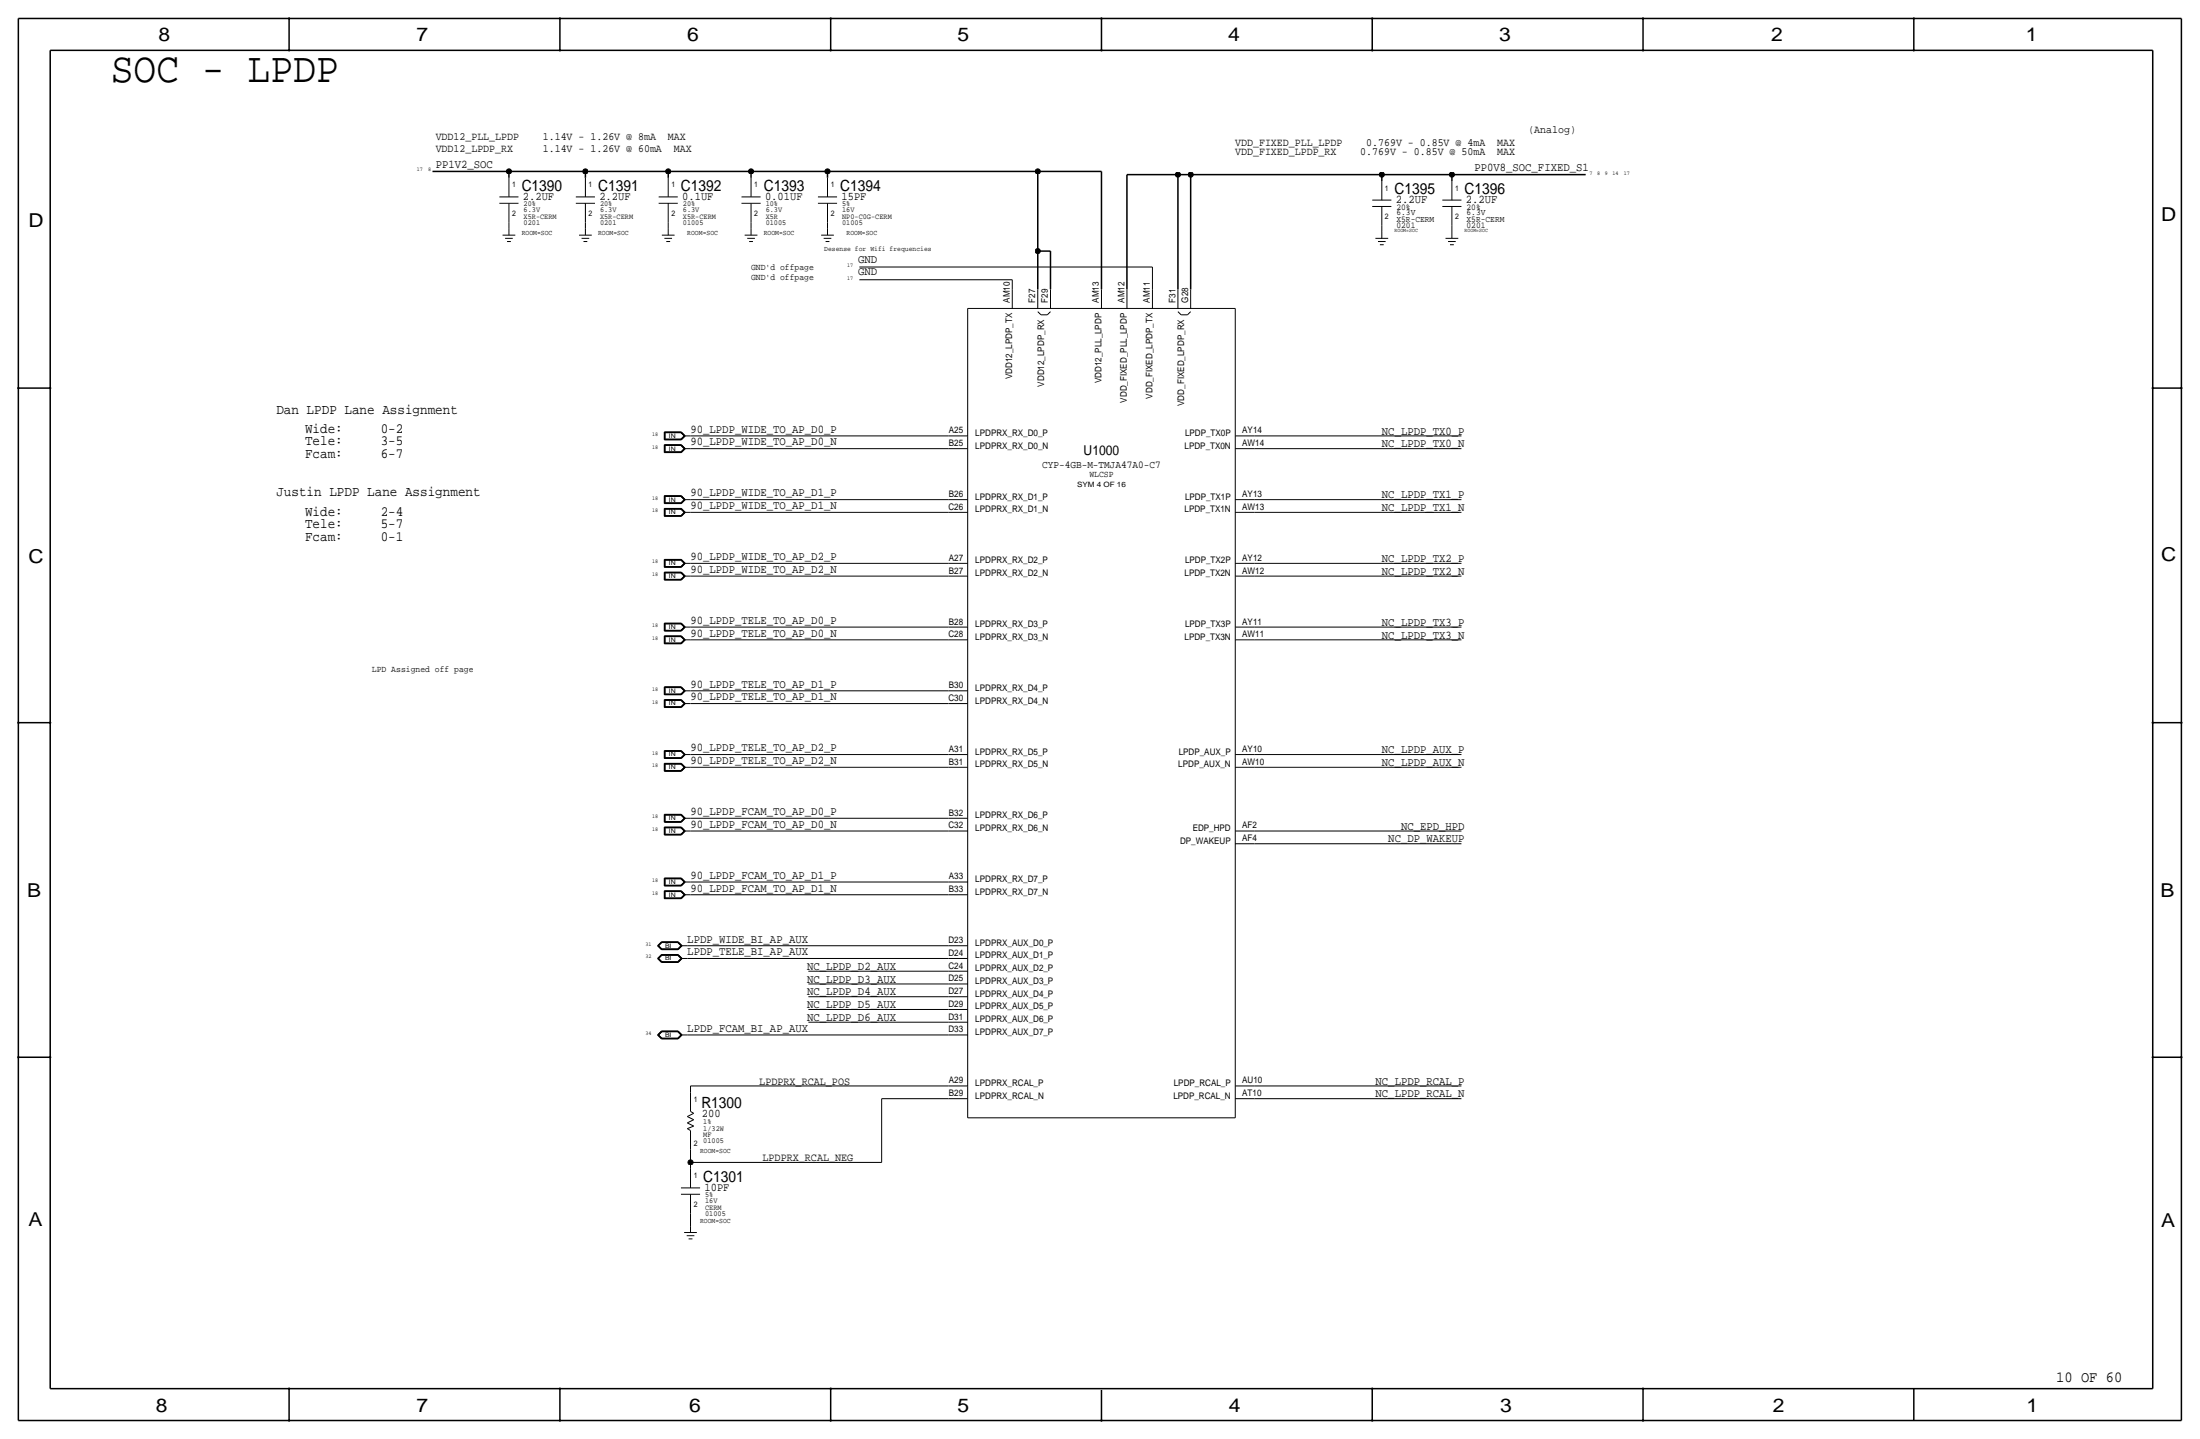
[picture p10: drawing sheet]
<svg xmlns="http://www.w3.org/2000/svg" width="877mm" height="574mm" viewBox="0 0 877 574" stroke-linecap="round" stroke-linejoin="round" font-family="sans-serif">
<g fill="none" stroke="#000" stroke-width=".4">
<path d="M199.1 78.5h7.6zM202.9 70.9v7.6zM229.6 78.5h7.6zM233.4 70.9v7.6zM262.6 78.5h7.6zM266.4 70.9v7.6zM295.6 78.5h7.6zM299.4 70.9v7.6zM326.1 78.5h7.6zM329.9 70.9v7.6zM547.1 79.8h7.6zM550.9 72.1v7.7z"/>
<path d="M575 79.8h7.6zM578.8 72.1v7.7zM199.1 81h7.6zM200.4 93.7h5zM201.4 95h3zM202.1 96.3h1.6zM202.9 88.6v2.6zM202.9 91.2v2.5zM202.9 81v7.6zM229.6 81h7.6zM230.8 93.7h5.1zM231.9 95h3z"/>
<path d="M232.6 96.3h1.5zM233.4 88.6v2.6zM233.4 91.2v2.5zM233.4 81v7.6zM262.6 81h7.6zM263.9 93.7h5zM264.9 95h3zM265.6 96.3h1.6zM266.4 88.6v2.6zM266.4 91.2v2.5zM266.4 81v7.6zM295.6 81h7.6z"/>
<path d="M296.9 93.7h5.1zM297.9 95h3zM298.7 96.3h1.5zM299.4 88.6v2.6zM299.4 91.2v2.5zM299.4 81v7.6zM326.1 81h7.6zM327.4 93.7h5zM328.4 95h3zM329.1 96.3h1.6zM329.9 88.6v2.6zM329.9 91.2v2.5z"/>
<path d="M329.9 81v7.6zM547.1 82.3h7.6zM548.3 95h5.1zM549.4 96.3h3zM550.1 97.5h1.5zM550.9 89.9v2.6zM550.9 92.5v2.5zM550.9 82.3v7.6zM575 82.3h7.6zM576.3 95h5.1zM577.3 96.3h3zM578.1 97.5h1.5z"/>
<path d="M578.8 89.9v2.6zM578.8 92.5v2.5zM578.8 82.3v7.6zM342.6 111.5h61zM342.6 106.4h116.8zM403.6 111.5v3.8zM403.6 115.3v7.6zM413.7 115.3v7.6zM418.8 115.3v7.6zM439.1 115.3v7.6zM449.3 115.3v7.6zM459.4 106.4v8.9z"/>
<path d="M459.4 115.3v7.6zM469.6 115.3v7.6zM474.7 115.3v7.6zM385.8 122.9h106.7zM385.8 122.9v322.6zM413.7 124.2l1.3 1.3zM415 125.5h2.5zM417.5 125.5l1.3-1.3zM469.6 124.2l1.3 1.3zM470.9 125.5h2.5zM474.7 124.2l-1.3 1.3zM492.5 122.9v322.6z"/>
<path d="M264.8 177.2v3.2zM264.8 172.2v3.1zM264.8 175.3h6.8zM264.8 177.2h6.8zM264.8 172.2h6.8zM264.9 177.3h6.7zM264.9 172.3h6.7zM264.9 177.3v3zM264.9 172.3v2.9zM264.9 175.2h6.7zM265 177.4v2.8zM265 172.4v2.7z"/>
<path d="M265 175.1h6.5zM265 177.4h6.5zM265 172.4h6.5zM265.1 177.5h6.4zM265.1 177.5v2.6zM265.1 172.5h6.4zM265.1 172.5v2.5zM265.1 175h6.4zM271.5 177.5l1.2 1.3zM271.5 172.5l1.2 1.2zM271.5 175.1l1.4-1.4zM271.5 177.4l1.4 1.4z"/>
<path d="M271.5 172.4l1.4 1.3zM271.6 175.2l1.4-1.5zM271.6 177.3l1.4 1.5zM271.6 172.3l1.4 1.4zM271.6 177.2l1.6 1.6zM271.6 172.2l1.6 1.5zM271.6 175.3l1.6-1.6zM272.7 178.8h2.6zM272.7 173.7h2.6zM272.7 173.7l-1.2 1.3zM275.3 173.7h102.9zM275.3 178.8h102.9z"/>
<path d="M378.2 173.7h7.6zM378.2 178.8h7.6zM492.5 173.7h7.6zM492.5 178.8h7.6zM500.1 173.7h82.5zM500.1 178.8h82.5zM264.8 180.4h6.8zM264.8 197.6v3.1zM264.8 197.6h6.8zM264.9 197.7h6.7zM264.9 180.3h6.7zM264.9 197.7v2.9z"/>
<path d="M265 180.2h6.5zM265 197.8v2.7zM265 197.8h6.5zM265.1 180.1h6.4zM265.1 197.9h6.4zM265.1 197.9v2.5zM271.5 197.9l1.2 1.2zM271.5 180.1l1.2-1.3zM271.5 180.2l1.4-1.4zM271.5 197.8l1.4 1.3zM271.6 180.3l1.4-1.5zM271.6 197.7l1.4 1.4z"/>
<path d="M271.6 197.6l1.6 1.5zM271.6 180.4l1.6-1.6zM272.7 199.1h2.6zM272.7 199.1l-1.2 1.3zM275.3 199.1h102.9zM378.2 199.1h7.6zM492.5 199.1h7.6zM500.1 199.1h82.5zM264.8 202.6v3.2zM264.8 205.8h6.8zM264.8 200.7h6.8zM264.8 202.6h6.8z"/>
<path d="M264.9 202.7h6.7zM264.9 202.7v3zM264.9 205.7h6.7zM264.9 200.6h6.7zM265 202.8v2.8zM265 205.6h6.5zM265 200.5h6.5zM265 202.8h6.5zM265.1 202.9h6.4zM265.1 202.9v2.6zM265.1 205.5h6.4zM265.1 200.4h6.4z"/>
<path d="M271.5 202.9l1.2 1.3zM271.5 205.5l1.2-1.3zM271.5 205.6l1.4-1.4zM271.5 200.5l1.4-1.4zM271.5 202.8l1.4 1.4zM271.6 205.7l1.4-1.5zM271.6 200.6l1.4-1.5zM271.6 202.7l1.4 1.5zM271.6 202.6l1.6 1.6zM271.6 205.8l1.6-1.6zM271.6 200.7l1.6-1.6zM272.7 204.2h2.6z"/>
<path d="M275.3 204.2h102.9zM378.2 204.2h7.6zM492.5 204.2h7.6zM500.1 204.2h82.5zM264.8 228v3.2zM264.8 231.2h6.8zM264.8 223v3.1zM264.8 226.1h6.8zM264.8 228h6.8zM264.8 223h6.8zM264.9 228.1h6.7zM264.9 223.1h6.7z"/>
<path d="M264.9 228.1v3zM264.9 231.1h6.7zM264.9 223.1v2.9zM264.9 226h6.7zM265 228.2v2.8zM265 231h6.5zM265 223.2v2.7zM265 225.9h6.5zM265 228.2h6.5zM265 223.2h6.5zM265.1 228.3h6.4zM265.1 228.3v2.6z"/>
<path d="M265.1 230.9h6.4zM265.1 223.3h6.4zM265.1 223.3v2.5zM265.1 225.8h6.4zM271.5 228.3l1.2 1.3zM271.5 223.3l1.2 1.2zM271.5 225.8l1.2-1.3zM271.5 231l1.4-1.4zM271.5 225.9l1.4-1.4zM271.5 228.2l1.4 1.4zM271.5 223.2l1.4 1.3zM271.6 231.1l1.4-1.5z"/>
<path d="M271.6 226l1.4-1.5zM271.6 228.1l1.4 1.5zM271.6 223.1l1.4 1.4zM271.6 228l1.6 1.6zM271.6 223l1.6 1.5zM271.6 231.2l1.6-1.6zM271.6 226.1l1.6-1.6zM272.7 229.6h2.6zM272.7 224.5h2.6zM272.7 229.6l-1.2 1.3zM275.3 229.6h102.9zM275.3 224.5h102.9z"/>
<path d="M378.2 224.5h7.6zM378.2 229.6h7.6zM492.5 224.5h7.6zM492.5 229.6h7.6zM500.1 229.6h82.5zM500.1 224.5h82.5zM264.8 253.4v3.2zM264.8 256.6h6.8zM264.8 248.4v3.1zM264.8 251.5h6.8zM264.8 253.4h6.8zM264.8 248.4h6.8z"/>
<path d="M264.9 253.5h6.7zM264.9 248.5h6.7zM264.9 253.5v3zM264.9 256.5h6.7zM264.9 248.5v2.9zM264.9 251.4h6.7zM265 253.6v2.8zM265 256.4h6.5zM265 248.6v2.7zM265 251.3h6.5zM265 253.6h6.5zM265 248.6h6.5z"/>
<path d="M265.1 253.7h6.4zM265.1 253.7v2.6zM265.1 256.3h6.4zM265.1 248.7h6.4zM265.1 248.7v2.5zM265.1 251.2h6.4zM271.5 253.7l1.2 1.3zM271.5 248.7l1.2 1.2zM271.5 256.3l1.2-1.3zM271.5 251.2l1.2-1.3zM271.5 256.4l1.4-1.4zM271.5 251.3l1.4-1.4z"/>
<path d="M271.5 253.6l1.4 1.4zM271.5 248.6l1.4 1.3zM271.6 256.5l1.4-1.5zM271.6 251.4l1.4-1.5zM271.6 253.5l1.4 1.5zM271.6 248.5l1.4 1.4zM271.6 253.4l1.6 1.6zM271.6 248.4l1.6 1.5zM271.6 256.6l1.6-1.6zM271.6 251.5l1.6-1.6zM272.7 255h2.6zM272.7 249.9h2.6z"/>
<path d="M275.3 249.9h102.9zM275.3 255h102.9zM378.2 249.9h7.6zM378.2 255h7.6zM492.5 249.9h7.6zM492.5 255h7.6zM500.1 249.9h82.5zM500.1 255h82.5zM264.8 278.8v3.2zM264.8 273.8v3.1zM264.8 276.9h6.8zM264.8 278.8h6.8z"/>
<path d="M264.8 273.8h6.8zM264.9 278.9h6.7zM264.9 273.9h6.7zM264.9 278.9v3zM264.9 273.9v2.9zM264.9 276.8h6.7zM265 279v2.8zM265 274v2.7zM265 276.7h6.5zM265 279h6.5zM265 274h6.5zM265.1 279.1h6.4z"/>
<path d="M265.1 279.1v2.6zM265.1 274.1h6.4zM265.1 274.1v2.5zM265.1 276.6h6.4zM271.5 279.1l1.2 1.3zM271.5 274.1l1.2 1.2zM271.5 276.6l1.2-1.3zM271.5 276.7l1.4-1.4zM271.5 279l1.4 1.4zM271.5 274l1.4 1.3zM271.6 276.8l1.4-1.5zM271.6 278.9l1.4 1.5z"/>
<path d="M271.6 273.9l1.4 1.4zM271.6 278.8l1.6 1.6zM271.6 273.8l1.6 1.5zM271.6 276.9l1.6-1.6zM272.7 275.3h2.6zM275.3 275.3h102.9zM378.2 275.3h7.6zM264.8 299.2v3.1zM264.8 282h6.8zM264.8 299.2h6.8zM264.9 299.3h6.7zM264.9 299.3v2.9z"/>
<path d="M264.9 281.9h6.7zM265 299.4v2.7zM265 281.8h6.5zM265 299.4h6.5zM265.1 299.5h6.4zM265.1 299.5v2.5zM265.1 281.7h6.4zM271.5 299.5l1.2 1.2zM271.5 281.7l1.2-1.3zM271.5 281.8l1.4-1.4zM271.5 299.4l1.4 1.3zM271.6 281.9l1.4-1.5z"/>
<path d="M271.6 299.3l1.4 1.4zM271.6 299.2l1.6 1.5zM271.6 282l1.6-1.6zM272.7 280.4h2.6zM275.3 280.4h102.9zM378.2 280.4h7.6zM264.8 304.2v3.2zM264.8 307.4h6.8zM264.8 302.3h6.8zM264.8 304.2h6.8zM264.9 304.3h6.7zM264.9 304.3v3z"/>
<path d="M264.9 307.3h6.7zM264.9 302.2h6.7zM265 304.4v2.8zM265 307.2h6.5zM265 302.1h6.5zM265 304.4h6.5zM265.1 304.5h6.4zM265.1 304.5v2.6zM265.1 307.1h6.4zM265.1 302h6.4zM271.5 304.5l1.2 1.3zM271.5 307.1l1.2-1.3z"/>
<path d="M271.5 302l1.2-1.3zM271.5 307.2l1.4-1.4zM271.5 302.1l1.4-1.4zM271.5 304.4l1.4 1.4zM271.6 307.3l1.4-1.5zM271.6 302.2l1.4-1.5zM271.6 304.3l1.4 1.5zM271.6 304.2l1.6 1.6zM271.6 307.4l1.6-1.6zM271.6 302.3l1.6-1.6zM272.7 305.8h2.6zM272.7 300.7h2.6z"/>
<path d="M275.3 305.8h102.9zM275.3 300.7h102.9zM378.2 300.7h7.6zM378.2 305.8h7.6zM492.5 300.7h7.6zM492.5 305.8h7.6zM500.1 305.8h82.5zM500.1 300.7h82.5zM264.8 329.6v3.2zM264.8 332.8h6.8zM264.8 324.6v3.1zM264.8 327.7h6.8z"/>
<path d="M264.8 329.6h6.8zM264.8 324.6h6.8zM264.9 329.7h6.7zM264.9 324.7h6.7zM264.9 329.7v3zM264.9 332.7h6.7zM264.9 324.7v2.9zM264.9 327.6h6.7zM265 329.8v2.8zM265 332.6h6.5zM265 324.8v2.7zM265 327.5h6.5z"/>
<path d="M265 329.8h6.5zM265 324.8h6.5zM265.1 329.9h6.4zM265.1 329.9v2.6zM265.1 332.5h6.4zM265.1 324.9h6.4zM265.1 324.9v2.5zM265.1 327.4h6.4zM271.5 329.9l1.2 1.3zM271.5 324.9l1.2 1.2zM271.5 332.5l1.2-1.3zM271.5 327.4l1.2-1.3z"/>
<path d="M271.5 332.6l1.4-1.4zM271.5 327.5l1.4-1.4zM271.5 329.8l1.4 1.4zM271.5 324.8l1.4 1.3zM271.6 332.7l1.4-1.5zM271.6 327.6l1.4-1.5zM271.6 329.7l1.4 1.5zM271.6 324.7l1.4 1.4zM271.6 329.6l1.6 1.6zM271.6 324.6l1.6 1.5zM271.6 332.8l1.6-1.6zM271.6 327.7l1.6-1.6z"/>
<path d="M272.7 331.2h2.6zM272.7 326.1h2.6zM275.3 326.1h102.9zM275.3 331.2h102.9zM378.2 326.1h7.6zM378.2 331.2h7.6zM492.5 331.2h7.6zM492.5 336.3h7.6zM500.1 336.3h82.5zM500.1 331.2h82.5zM264.8 355v3.2zM264.8 358.2h6.8z"/>
<path d="M264.8 350v3.1zM264.8 353.1h6.8zM264.8 355h6.8zM264.8 350h6.8zM264.9 355.1h6.7zM264.9 350.1h6.7zM264.9 355.1v3zM264.9 358.1h6.7zM264.9 350.1v2.9zM264.9 353h6.7zM265 355.2v2.8zM265 358h6.5z"/>
<path d="M265 350.2v2.7zM265 352.9h6.5zM265 355.2h6.5zM265 350.2h6.5zM265.1 355.3h6.4zM265.1 355.3v2.6zM265.1 357.9h6.4zM265.1 350.3h6.4zM265.1 350.3v2.5zM265.1 352.8h6.4zM271.5 355.3l1.2 1.3zM271.5 350.3l1.2 1.2z"/>
<path d="M271.5 357.9l1.2-1.3zM271.5 352.8l1.2-1.3zM271.5 358l1.4-1.4zM271.5 352.9l1.4-1.4zM271.5 355.2l1.4 1.4zM271.5 350.2l1.4 1.3zM271.6 358.1l1.4-1.5zM271.6 353l1.4-1.5zM271.6 355.1l1.4 1.5zM271.6 350.1l1.4 1.4zM271.6 355l1.6 1.6zM271.6 350l1.6 1.5z"/>
<path d="M271.6 358.2l1.6-1.6zM271.6 353.1l1.6-1.6zM272.7 356.6h2.6zM272.7 351.5h2.6zM275.3 351.5h102.9zM275.3 356.6h102.9zM378.2 351.5h7.6zM378.2 356.6h7.6zM262.1 376.9l1.6-1.5zM262.1 376.9l1.6 1.6zM262.3 376.9l1.5-1.4zM262.3 376.9l1.5 1.5z"/>
<path d="M262.4 376.9l1.4-1.3zM262.4 376.9l1.4 1.4zM262.6 376.9l1.3 1.3zM262.6 376.9l1.3-1.2zM263.7 375.4h6.7zM263.7 378.5h6.7zM263.8 375.5h6.5zM263.8 378.4h6.5zM263.8 378.3h6.5zM263.8 375.6h6.5zM263.9 378.2h6.3zM263.9 375.7h6.3z"/>
<path d="M270.2 378.2l1.3-1.3zM270.2 375.7l1.3 1.2zM270.3 378.3l1.3-1.4zM270.3 375.6l1.3 1.3zM270.3 378.4l1.5-1.5zM270.3 375.5l1.5 1.4zM270.4 375.4l1.5 1.5zM270.4 378.5l1.5-1.6zM271.5 376.9h2.5zM274 376.9h104.2zM378.2 376.9h7.6zM262.1 382l1.6-1.6z"/>
<path d="M262.1 382l1.6 1.6zM262.3 382l1.5-1.5zM262.3 382l1.5 1.5zM262.4 382l1.4-1.4zM262.4 382l1.4 1.4zM262.6 382l1.3 1.3zM262.6 382l1.3-1.3zM263.7 380.4h6.7zM263.7 383.6h6.7zM263.8 380.5h6.5zM263.8 383.5h6.5zM263.8 383.4h6.5z"/>
<path d="M263.8 380.6h6.5zM263.9 383.3h6.3zM263.9 380.7h6.3zM270.2 383.3l1.3-1.3zM270.2 380.7l1.3 1.3zM270.3 383.4l1.3-1.4zM270.3 380.6l1.3 1.4zM270.3 383.5l1.5-1.5zM270.3 380.5l1.5 1.5zM270.4 380.4l1.5 1.6zM270.4 383.6l1.5-1.6zM271.5 382h2.5z"/>
<path d="M274 382h104.2zM322.3 387.1h55.9zM322.3 392.2h55.9zM322.3 397.3h55.9zM378.2 397.3h7.6zM378.2 392.2h7.6zM378.2 387.1h7.6zM378.2 382h7.6zM262.1 412.5l1.6-1.6zM262.1 412.5l1.6 1.6zM262.3 412.5l1.5-1.5zM262.3 412.5l1.5 1.5z"/>
<path d="M262.4 412.5l1.4-1.4zM262.4 412.5l1.4 1.4zM262.6 412.5l1.3 1.3zM262.6 412.5l1.3-1.3zM263.7 410.9h6.7zM263.7 414.1h6.7zM263.8 411h6.5zM263.8 414h6.5zM263.8 413.9h6.5zM263.8 411.1h6.5zM263.9 413.8h6.3zM263.9 411.2h6.3z"/>
<path d="M270.2 413.8l1.3-1.3zM270.2 411.2l1.3 1.3zM270.3 413.9l1.3-1.4zM270.3 411.1l1.3 1.4zM270.3 414l1.5-1.5zM270.3 411l1.5 1.5zM270.4 410.9l1.5 1.6zM270.4 414.1l1.5-1.6zM271.5 412.5h2.5zM274 412.5h104.2zM322.3 402.3h55.9zM322.3 407.4h55.9z"/>
<path d="M378.2 412.5h7.6zM378.2 407.4h7.6zM378.2 402.3h7.6zM275.3 432.8v2.6zM275.3 432.8h102.9zM275.3 435.4v7.6zM351.5 437.9v25.4zM351.5 437.9h26.7zM378.2 432.8h7.6zM378.2 437.9h7.6zM492.5 432.8h7.6zM492.5 437.9h7.6z"/>
<path d="M500.1 437.9h82.5zM500.1 432.8h82.5zM274 449.8l2.6-1zM274 447.5l2.6-1.2zM274 445l2.6-1.3zM274 449.8l1.3 .8zM274 447.5l2.6 1.3zM274 445l2.6 1.3zM275.3 458.2v5.1zM275.3 450.6v7.6zM275.3 443l1.3 .7zM385.8 445.5h106.7z"/>
<path d="M271.5 476h7.6zM271.5 473.5h7.6zM275.3 463.3v2.5zM275.3 463.3h76.2zM275.3 465.8v7.7zM275.3 476v7.6zM272.7 491.2h5.1zM273.8 492.5h3zM274.5 493.8h1.5zM275.3 483.6v5.1zM275.3 488.7v2.5z"/>
</g>
<g fill="none" stroke="#000" stroke-width=".6" stroke-linecap="butt">
<path d="M7.3 7.4v558.8zM7.3 7.4h862.3zM115.3 7.4v12.7zM223.2 7.4v12.7zM331.2 7.4v12.7zM439.1 7.4v12.7zM547.1 7.4v12.7zM655 7.4v12.7zM763 7.4v12.7zM869.6 7.4v558.8zM20 20.1v533.4zM20 20.1h838.2z"/>
<path d="M858.2 20.1v533.4zM172.4 68.3h30.5zM202.9 68.3h30.5zM202.9 68.3v2.6zM233.4 68.3h33zM233.4 68.3v2.6zM266.4 68.3h33zM266.4 68.3v2.6zM299.4 68.3h30.5zM299.4 68.3v2.6zM329.9 68.3h83.8zM329.9 68.3v2.6z"/>
<path d="M413.7 68.3h25.4zM413.7 68.3v31.8zM439.1 68.3v47zM449.3 69.6h20.3zM449.3 69.6v45.7zM469.6 69.6h5.1zM469.6 69.6v45.7zM474.7 69.6h76.2zM474.7 69.6v45.7zM550.9 69.6h27.9zM550.9 69.6v2.5zM578.8 69.6h53.4z"/>
<path d="M578.8 69.6v2.5zM413.7 100.1v15.2zM413.7 100.1h5.1zM418.8 100.1v15.2zM7.3 154.7h12.7zM858.2 154.7h11.4zM7.3 288h12.7zM858.2 288h11.4zM7.3 421.4h12.7zM858.2 421.4h11.4zM20 553.5h838.2zM115.3 553.5v12.7z"/>
<path d="M223.2 553.5v12.7zM331.2 553.5v12.7zM439.1 554v12.2zM547.1 553.5v12.7zM655 553.5v12.7zM763 553.5v12.7zM7.3 566.2h862.3z"/>
</g>
<g fill="#000" stroke="#000" stroke-width=".4">
<path d="M115.1 7.2h.4v.3h-.4zM115.1 19.9h.4v.3h-.4zM223 7.2h.4v.3h-.4zM223 19.9h.4v.3h-.4zM331 19.9h.4v.3h-.4zM331 7.2h.4v.3h-.4zM438.9 7.2h.4v.3h-.4zM438.9 19.9h.4v.3h-.4zM546.9 7.2h.4v.3h-.4zM546.9 19.9h.4v.3h-.4zM654.8 19.9h.4v.3h-.4zM654.8 7.2h.4v.3h-.4z"/>
<path d="M762.8 19.9h.4v.3h-.4zM762.8 7.2h.4v.3h-.4zM7.1 154.5h.4v.4h-.4zM19.8 154.5h.4v.4h-.4zM858 154.5h.4v.4h-.4zM869.5 154.5h.3v.4h-.3zM7.1 287.9h.4v.3h-.4zM19.8 287.9h.4v.3h-.4zM858 287.9h.4v.3h-.4zM869.5 287.9h.3v.3h-.3zM7.1 421.2h.4v.4h-.4zM19.8 421.2h.4v.4h-.4z"/>
<path d="M858 421.2h.4v.4h-.4zM869.5 421.2h.3v.4h-.3zM115.1 553.3h.4v.3h-.4zM223 553.3h.4v.3h-.4zM331 553.3h.4v.3h-.4zM546.9 553.3h.4v.3h-.4zM654.8 553.3h.4v.3h-.4zM115.1 566h.4v.3h-.4zM223 566h.4v.3h-.4zM331 566h.4v.3h-.4zM438.9 566h.4v.3h-.4zM546.9 566h.4v.3h-.4z"/>
<path d="M654.8 566h.4v.3h-.4z"/>
<circle cx="202.9" cy="68.3" r="1.02"/>
<circle cx="233.4" cy="68.3" r="1.02"/>
<circle cx="266.4" cy="68.3" r="1.02"/>
<circle cx="299.4" cy="68.3" r="1.02"/>
<circle cx="329.9" cy="68.3" r="1.02"/>
<circle cx="413.7" cy="68.3" r="1.02"/>
<circle cx="469.6" cy="69.6" r="1.02"/>
<circle cx="474.7" cy="69.6" r="1.02"/>
<circle cx="550.9" cy="69.6" r="1.02"/>
<circle cx="578.8" cy="69.6" r="1.02"/>
<circle cx="413.7" cy="100.1" r="1.02"/>
<circle cx="275.3" cy="463.3" r="1.02"/>
</g>
<text font-size="17" x="44.1" y="32.8">SOC - LPDP</text>
<g font-size="7.6">
<text x="63.2" y="16.5">8</text>
<text x="166.1" y="16.5">7</text>
<text x="274" y="16.5">6</text>
<text x="381.7" y="16.5">5</text>
<text x="489.7" y="16.5">4</text>
<text x="597.6" y="16.5">3</text>
<text x="706.1" y="16.5">2</text>
<text x="807.7" y="16.5">1</text>
<text x="861.5" y="88.1">D</text>
<text x="11.4" y="90.4">D</text>
<text x="11.4" y="224.3">C</text>
<text x="861.5" y="223.8">C</text>
<text x="10.8" y="357.6">B</text>
<text x="861.3" y="357.4">B</text>
<text x="11.3" y="488.4">A</text>
<text x="861.5" y="489.2">A</text>
<text x="62.2" y="562.6">8</text>
<text x="166" y="562.6">7</text>
<text x="274.8" y="562.6">6</text>
<text x="381.7" y="562.6">5</text>
<text x="489.9" y="562.6">4</text>
<text x="598.1" y="562.6">3</text>
<text x="706.8" y="562.6">2</text>
<text x="807.9" y="562.6">1</text>
</g>
<g font-size="6.2">
<text x="208" y="75.9">C1390</text>
<text x="238.5" y="75.9">C1391</text>
<text x="271.5" y="75.9">C1392</text>
<text x="304.5" y="75.9">C1393</text>
<text x="335" y="75.9">C1394</text>
<text x="556" y="77.2">C1395</text>
<text x="583.9" y="77.2">C1396</text>
<text x="279.6" y="441.5">R1300</text>
<text x="280.4" y="470.9">C1301</text>
<text x="819.7" y="550.8">10 OF 60</text>
</g>
<g font-size="5.6">
<text x="110.2" y="164.8">Dan LPDP Lane Assignment</text>
<text x="121.6" y="172.5">Wide:</text>
<text x="151.8" y="172.5">0-2</text>
<text x="121.6" y="177.5">Tele:</text>
<text x="151.8" y="177.5">3-5</text>
<text x="121.6" y="182.6">Fcam:</text>
<text x="151.8" y="182.6">6-7</text>
<text x="110.2" y="197.9">Justin LPDP Lane Assignment</text>
<text x="121.6" y="205.5">Wide:</text>
<text x="151.8" y="205.5">2-4</text>
<text x="121.6" y="215.6">Fcam:</text>
<text x="121.6" y="210.6">Tele:</text>
<text x="151.8" y="215.6">0-1</text>
<text x="151.8" y="210.6">5-7</text>
</g>
<text font-size="5.4" x="432" y="181.4">U1000</text>
<g font-size="4.7">
<text x="173.7" y="67.1">PP1V2_SOC</text>
<text x="587.8" y="68.3">PP0V8_SOC_FIXED_S1</text>
<text x="208.5" y="79.8">2.2UF</text>
<text x="239" y="79.8">2.2UF</text>
<text x="272" y="79.8">0.1UF</text>
<text x="305" y="79.8">0.01UF</text>
<text x="335.5" y="79.8">15PF</text>
<text x="556.5" y="81">2.2UF</text>
<text x="584.4" y="81">2.2UF</text>
<text x="342.1" y="104.6">GND</text>
<text x="342.1" y="109.7">GND</text>
<text x="275.3" y="172.5">90_LPDP_WIDE_TO_AP_D0_P</text>
<text x="550.9" y="173.2">NC_LPDP_TX0_P</text>
<text x="275.3" y="177.5">90_LPDP_WIDE_TO_AP_D0_N</text>
<text x="550.9" y="178.3">NC_LPDP_TX0_N</text>
<text x="275.3" y="197.9">90_LPDP_WIDE_TO_AP_D1_P</text>
<text x="275.3" y="202.9">90_LPDP_WIDE_TO_AP_D1_N</text>
<text x="550.9" y="198.6">NC_LPDP_TX1_P</text>
<text x="550.9" y="203.7">NC_LPDP_TX1_N</text>
<text x="275.3" y="223.3">90_LPDP_WIDE_TO_AP_D2_P</text>
<text x="550.9" y="224">NC_LPDP_TX2_P</text>
<text x="275.3" y="228.3">90_LPDP_WIDE_TO_AP_D2_N</text>
<text x="550.9" y="229.1">NC_LPDP_TX2_N</text>
<text x="275.3" y="248.7">90_LPDP_TELE_TO_AP_D0_P</text>
<text x="550.9" y="249.4">NC_LPDP_TX3_P</text>
<text x="275.3" y="253.7">90_LPDP_TELE_TO_AP_D0_N</text>
<text x="550.9" y="254.5">NC_LPDP_TX3_N</text>
<text x="275.3" y="274.1">90_LPDP_TELE_TO_AP_D1_P</text>
<text x="275.3" y="279.1">90_LPDP_TELE_TO_AP_D1_N</text>
<text x="275.3" y="299.5">90_LPDP_TELE_TO_AP_D2_P</text>
<text x="275.3" y="304.5">90_LPDP_TELE_TO_AP_D2_N</text>
<text x="550.9" y="300.2">NC_LPDP_AUX_P</text>
<text x="550.9" y="305.3">NC_LPDP_AUX_N</text>
<text x="275.3" y="329.9">90_LPDP_FCAM_TO_AP_D0_N</text>
<text x="275.3" y="324.9">90_LPDP_FCAM_TO_AP_D0_P</text>
<text x="553.5" y="335.8">NC_DP_WAKEUP</text>
<text x="558.5" y="330.7">NC_EPD_HPD</text>
<text x="275.3" y="350.3">90_LPDP_FCAM_TO_AP_D1_P</text>
<text x="275.3" y="355.3">90_LPDP_FCAM_TO_AP_D1_N</text>
<text x="274" y="375.7">LPDP_WIDE_BI_AP_AUX</text>
<text x="274" y="380.7">LPDP_TELE_BI_AP_AUX</text>
<text x="321.8" y="386.6">NC_LPDP_D2_AUX</text>
<text x="321.8" y="391.7">NC_LPDP_D3_AUX</text>
<text x="321.8" y="401.8">NC_LPDP_D5_AUX</text>
<text x="321.8" y="396.8">NC_LPDP_D4_AUX</text>
<text x="321.8" y="406.9">NC_LPDP_D6_AUX</text>
<text x="274" y="411.2">LPDP_FCAM_BI_AP_AUX</text>
<text x="548.4" y="432.3">NC_LPDP_RCAL_P</text>
<text x="548.4" y="437.4">NC_LPDP_RCAL_N</text>
<text x="279.9" y="445.3">200</text>
<text x="280.9" y="474.7">10PF</text>
</g>
<g font-size="4.5">
<text x="302.7" y="432.3">LPDPRX_RCAL_POS</text>
<text x="304" y="462.8">LPDPRX_RCAL_NEG</text>
</g>
<g font-size="4.4">
<text x="609.3" y="53.1">(Analog)</text>
<text x="173.7" y="55.6">VDD12_PLL_LPDP</text>
<text x="216.4" y="55.6">1.14V - 1.26V @ 8mA</text>
<text x="266.3" y="55.6">MAX</text>
<text x="492.5" y="58.2">VDD_FIXED_PLL_LPDP</text>
<text x="544.7" y="58.2">0.769V - 0.85V @ 4mA</text>
<text x="596.9" y="58.2">MAX</text>
<text x="173.7" y="60.7">VDD12_LPDP_RX</text>
<text x="216.4" y="60.7">1.14V - 1.26V @ 60mA</text>
<text x="268.6" y="60.7">MAX</text>
<text x="492.5" y="62">VDD_FIXED_LPDP_RX</text>
<text x="542.3" y="62">0.769V - 0.85V @ 50mA</text>
<text x="596.9" y="62">MAX</text>
</g>
<text font-size="4.2" x="415.5" y="186.4">CYP-4GB-M-TMJA47A0-C7</text>
<g font-size="3.6">
<text x="299.4" y="107.7">GND'd offpage</text>
<text x="299.4" y="111.5">GND'd offpage</text>
<text x="402.5" y="120.6" transform="rotate(-90 402.5 120.6)">AM10</text>
<text x="412.7" y="120.6" transform="rotate(-90 412.7 120.6)">F27</text>
<text x="417.8" y="120.6" transform="rotate(-90 417.8 120.6)">F29</text>
<text x="438.1" y="120.6" transform="rotate(-90 438.1 120.6)">AM13</text>
<text x="448.3" y="120.6" transform="rotate(-90 448.3 120.6)">AM12</text>
<text x="458.4" y="120.6" transform="rotate(-90 458.4 120.6)">AM11</text>
<text x="468.6" y="120.6" transform="rotate(-90 468.6 120.6)">F31</text>
<text x="473.7" y="120.6" transform="rotate(-90 473.7 120.6)">G28</text>
<text x="403.6" y="151.2" transform="rotate(-90 403.6 151.2)">VDD12_LPDP_TX</text>
<text x="416.3" y="154.1" transform="rotate(-90 416.3 154.1)">VDD12_LPDP_RX</text>
<text x="439.1" y="152.8" transform="rotate(-90 439.1 152.8)">VDD12_PLL_LPDP</text>
<text x="449.3" y="160.5" transform="rotate(-90 449.3 160.5)">VDD_FIXED_PLL_LPDP</text>
<text x="459.4" y="158.9" transform="rotate(-90 459.4 158.9)">VDD_FIXED_LPDP_TX</text>
<text x="472.1" y="161.8" transform="rotate(-90 472.1 161.8)">VDD_FIXED_LPDP_RX</text>
<text x="378.3" y="172.7">A25</text>
<text x="388.8" y="173.7">LPDPRX_RX_D0_P</text>
<text x="472.4" y="173.7">LPDP_TX0P</text>
<text x="495.2" y="172.7">AY14</text>
<text x="378.3" y="177.8">B25</text>
<text x="388.8" y="178.8">LPDPRX_RX_D0_N</text>
<text x="472.3" y="178.8">LPDP_TX0N</text>
<text x="495.2" y="177.8">AW14</text>
<text x="434.3" y="190.2">WLCSP</text>
<text x="378.1" y="203.2">C26</text>
<text x="378.3" y="198.1">B26</text>
<text x="388.8" y="199.1">LPDPRX_RX_D1_P</text>
<text x="472.4" y="199.1">LPDP_TX1P</text>
<text x="495.2" y="198.1">AY13</text>
<text x="495.2" y="203.2">AW13</text>
<text x="388.8" y="204.2">LPDPRX_RX_D1_N</text>
<text x="472.3" y="204.2">LPDP_TX1N</text>
<text x="378.3" y="223.5">A27</text>
<text x="388.8" y="224.5">LPDPRX_RX_D2_P</text>
<text x="472.4" y="224.5">LPDP_TX2P</text>
<text x="495.2" y="223.5">AY12</text>
<text x="378.3" y="228.6">B27</text>
<text x="388.8" y="229.6">LPDPRX_RX_D2_N</text>
<text x="472.3" y="229.6">LPDP_TX2N</text>
<text x="495.2" y="228.6">AW12</text>
<text x="378.3" y="248.9">B28</text>
<text x="388.8" y="249.9">LPDPRX_RX_D3_P</text>
<text x="472.4" y="249.9">LPDP_TX3P</text>
<text x="495.2" y="248.9">AY11</text>
<text x="378.1" y="254">C28</text>
<text x="388.8" y="255">LPDPRX_RX_D3_N</text>
<text x="472.3" y="255">LPDP_TX3N</text>
<text x="495.2" y="254">AW11</text>
<text x="148.3" y="267.7">LPD Assigned off page</text>
<text x="378.3" y="274.3">B30</text>
<text x="388.8" y="275.3">LPDPRX_RX_D4_P</text>
<text x="378.1" y="279.4">C30</text>
<text x="388.8" y="280.4">LPDPRX_RX_D4_N</text>
<text x="378.3" y="299.7">A31</text>
<text x="495.2" y="299.7">AY10</text>
<text x="378.3" y="304.8">B31</text>
<text x="388.8" y="300.7">LPDPRX_RX_D5_P</text>
<text x="388.8" y="305.8">LPDPRX_RX_D5_N</text>
<text x="469.7" y="305.8">LPDP_AUX_N</text>
<text x="469.9" y="300.7">LPDP_AUX_P</text>
<text x="495.2" y="304.8">AW10</text>
<text x="378.3" y="325.1">B32</text>
<text x="388.8" y="326.1">LPDPRX_RX_D6_P</text>
<text x="378.1" y="330.2">C32</text>
<text x="388.8" y="331.2">LPDPRX_RX_D6_N</text>
<text x="475.5" y="331.2">EDP_HPD</text>
<text x="495.2" y="330.2">AF2</text>
<text x="495.2" y="335.3">AF4</text>
<text x="470.5" y="336.3">DP_WAKEUP</text>
<text x="378.3" y="350.5">A33</text>
<text x="388.8" y="351.5">LPDPRX_RX_D7_P</text>
<text x="378.3" y="355.6">B33</text>
<text x="388.8" y="356.6">LPDPRX_RX_D7_N</text>
<text x="378.1" y="375.9">D23</text>
<text x="388.8" y="376.9">LPDPRX_AUX_D0_P</text>
<text x="378.1" y="381">D24</text>
<text x="388.8" y="382">LPDPRX_AUX_D1_P</text>
<text x="378.1" y="386.1">C24</text>
<text x="388.8" y="387.1">LPDPRX_AUX_D2_P</text>
<text x="378.1" y="391.2">D25</text>
<text x="388.8" y="392.2">LPDPRX_AUX_D3_P</text>
<text x="378.1" y="401.3">D29</text>
<text x="378.1" y="396.2">D27</text>
<text x="388.8" y="397.3">LPDPRX_AUX_D4_P</text>
<text x="378.1" y="406.4">D31</text>
<text x="388.8" y="407.4">LPDPRX_AUX_D6_P</text>
<text x="388.8" y="402.3">LPDPRX_AUX_D5_P</text>
<text x="378.1" y="411.5">D33</text>
<text x="388.8" y="412.5">LPDPRX_AUX_D7_P</text>
<text x="378.3" y="431.8">A29</text>
<text x="495.2" y="431.8">AU10</text>
<text x="378.3" y="436.9">B29</text>
<text x="388.8" y="432.8">LPDPRX_RCAL_P</text>
<text x="388.8" y="437.9">LPDPRX_RCAL_N</text>
<text x="467.8" y="437.9">LPDP_RCAL_N</text>
<text x="468" y="432.8">LPDP_RCAL_P</text>
<text x="495.2" y="436.9">AT10</text>
</g>
<g font-size="3.5">
<text x="556.7" y="83.6">20%</text>
<text x="584.7" y="83.6">20%</text>
<text x="556.7" y="88.4">X5R-CERM</text>
<text x="556.7" y="85.9">6.3V</text>
<text x="584.7" y="88.4">X5R-CERM</text>
<text x="584.7" y="85.9">6.3V</text>
<text x="556.7" y="90.9">0201</text>
<text x="584.7" y="90.9">0201</text>
</g>
<g font-size="3.1">
<text x="204.2" y="74.7">1</text>
<text x="234.6" y="74.7">1</text>
<text x="267.7" y="74.7">1</text>
<text x="300.7" y="74.7">1</text>
<text x="331.2" y="74.7">1</text>
<text x="552.1" y="75.9">1</text>
<text x="580.1" y="75.9">1</text>
<text x="208.7" y="82.3">20%</text>
<text x="239.2" y="82.3">20%</text>
<text x="272.2" y="82.3">20%</text>
<text x="305.3" y="82.3">10%</text>
<text x="335.7" y="82.3">5%</text>
<text x="204.2" y="86.1">2</text>
<text x="208.7" y="84.6">6.3V</text>
<text x="208.7" y="87.1">X5R-CERM</text>
<text x="208.7" y="89.7">0201</text>
<text x="234.6" y="86.1">2</text>
<text x="239.2" y="87.1">X5R-CERM</text>
<text x="239.2" y="84.6">6.3V</text>
<text x="239.2" y="89.7">0201</text>
<text x="267.7" y="86.1">2</text>
<text x="272.2" y="89.7">01005</text>
<text x="272.2" y="84.6">6.3V</text>
<text x="272.2" y="87.1">X5R-CERM</text>
<text x="300.7" y="86.1">2</text>
<text x="305.3" y="87.1">X5R</text>
<text x="305.3" y="89.7">01005</text>
<text x="305.3" y="84.6">6.3V</text>
<text x="331.2" y="86.1">2</text>
<text x="335.7" y="84.6">16V</text>
<text x="335.7" y="87.1">NP0-C0G-CERM</text>
<text x="335.7" y="89.7">01005</text>
<text x="552.1" y="87.4">2</text>
<text x="580.1" y="87.4">2</text>
<text x="276.6" y="439.2">1</text>
<text x="280.4" y="448.1">1%</text>
<text x="280.4" y="455.7">01005</text>
<text x="280.4" y="453.1">MF</text>
<text x="280.4" y="450.6">1/32W</text>
<text x="276.6" y="456.9">2</text>
<text x="276.6" y="469.6">1</text>
<text x="281.1" y="477.3">5%</text>
<text x="281.1" y="479.6">16V</text>
<text x="276.6" y="481.1">2</text>
<text x="281.1" y="482.1">CERM</text>
<text x="281.1" y="484.6">01005</text>
</g>
<g font-size="2.9">
<text x="208" y="93.7">ROOM=SOC</text>
<text x="238.5" y="93.7">ROOM=SOC</text>
<text x="274" y="93.7">ROOM=SOC</text>
<text x="304.5" y="93.7">ROOM=SOC</text>
<text x="337.5" y="93.7">ROOM=SOC</text>
<text x="328.6" y="100.1">Desense for Wifi frequencies</text>
<text x="429.4" y="194">SYM 4 OF 16</text>
<text x="279.1" y="459.5">ROOM=SOC</text>
<text x="279.1" y="487.4">ROOM=SOC</text>
</g>
<g font-size="2.5">
<text x="266.6" y="179.6">IN</text>
<text x="266.6" y="174.5">IN</text>
<text x="266.6" y="199.9">IN</text>
<text x="266.6" y="205">IN</text>
<text x="266.6" y="225.3">IN</text>
<text x="266.6" y="230.4">IN</text>
<text x="266.6" y="250.7">IN</text>
<text x="266.6" y="255.8">IN</text>
<text x="266.6" y="281.2">IN</text>
<text x="266.6" y="276.1">IN</text>
<text x="266.6" y="301.5">IN</text>
<text x="266.6" y="306.6">IN</text>
<text x="266.6" y="326.9">IN</text>
<text x="266.6" y="332">IN</text>
<text x="266.6" y="352.3">IN</text>
<text x="266.6" y="357.4">IN</text>
<text x="265.1" y="377.7">BI</text>
<text x="265.1" y="382.8">BI</text>
<text x="265.1" y="413.3">BI</text>
</g>
<g font-size="2.3">
<text x="166.1" y="68.3">17</text>
<text x="170.7" y="68.3">8</text>
<text x="633.7" y="69.6">7</text>
<text x="636.7" y="69.6">8</text>
<text x="639.8" y="69.6">9</text>
<text x="642.8" y="69.6">14</text>
<text x="647.4" y="69.6">17</text>
<text x="337.8" y="106.4">17</text>
<text x="337.8" y="111.5">17</text>
<text x="260" y="173.7">18</text>
<text x="260" y="178.8">18</text>
<text x="260" y="199.1">18</text>
<text x="260" y="204.2">18</text>
<text x="260" y="224.5">18</text>
<text x="260" y="229.6">18</text>
<text x="260" y="249.9">18</text>
<text x="260" y="255">18</text>
<text x="260" y="275.3">18</text>
<text x="260" y="280.4">18</text>
<text x="260" y="305.8">18</text>
<text x="260" y="300.7">18</text>
<text x="260" y="326.1">18</text>
<text x="260" y="331.2">18</text>
<text x="260" y="351.5">18</text>
<text x="260" y="356.6">18</text>
<text x="257.3" y="376.9">31</text>
<text x="257.3" y="382">32</text>
<text x="257.3" y="412.5">34</text>
</g>
<g font-size="2.2">
<text x="556" y="92.5">ROOM=SOC</text>
<text x="583.9" y="92.5">ROOM=SOC</text>
</g>
</svg>
